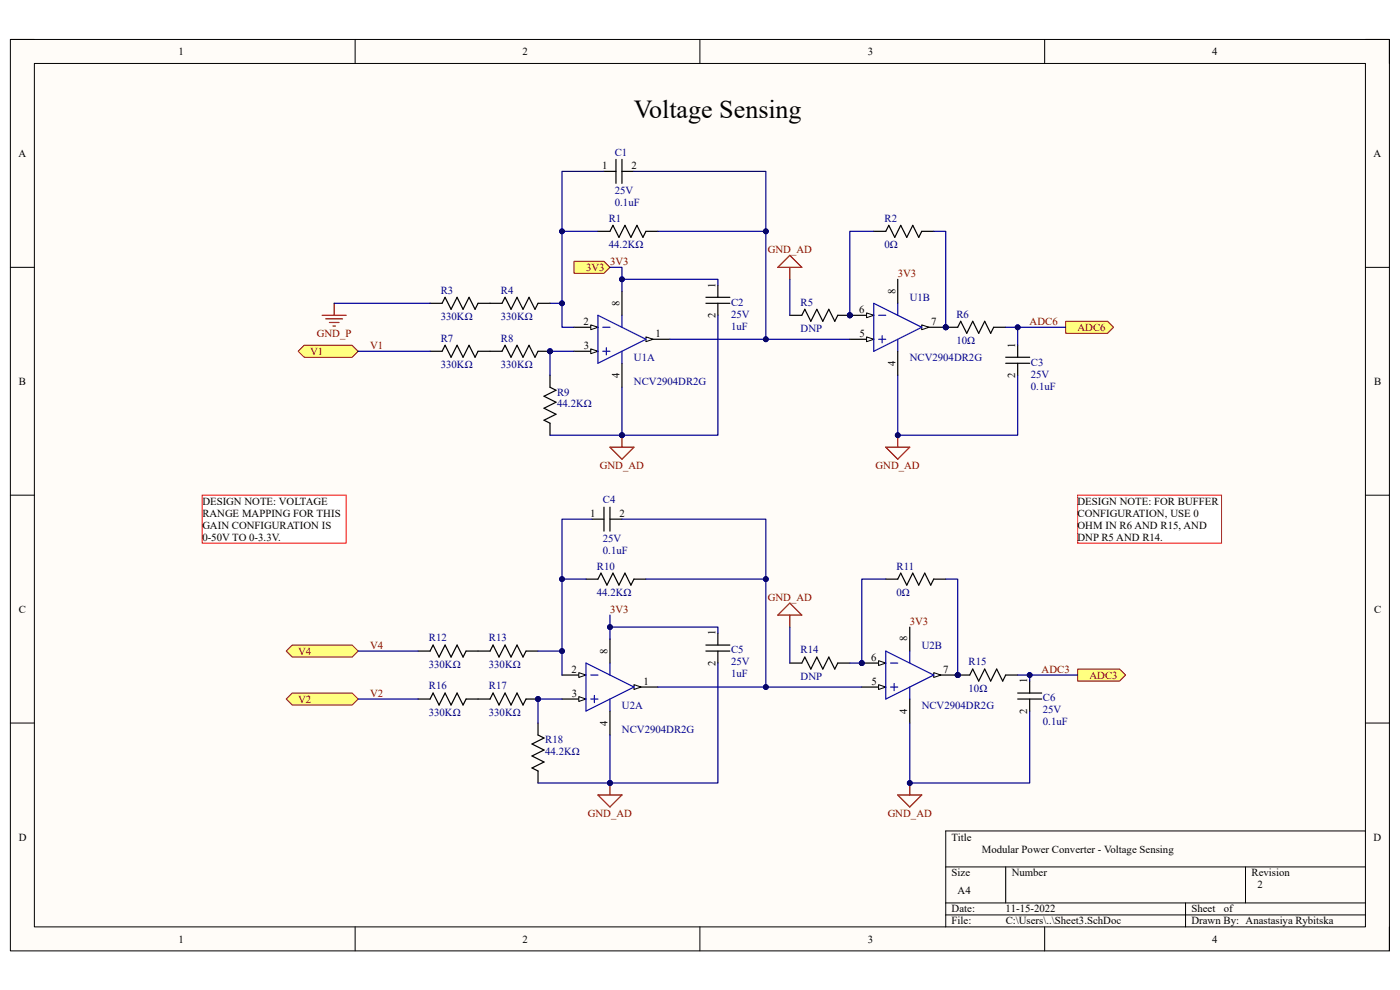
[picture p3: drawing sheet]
<svg xmlns="http://www.w3.org/2000/svg" width="297mm" height="210mm" viewBox="0 0 297 210" stroke-linecap="round" stroke-linejoin="round" font-family="sans-serif">
<path d="M2.2 8.4h292.6v193.3h-292.6z" fill-rule="evenodd" fill="#fffcf8"/>
<path d="M2.2 8.4h292.6v193.3h-292.6z" fill="none" stroke="#000" stroke-width=".21"/>
<path d="M7.3 13.5h282.4v183.1h-282.4z" fill-rule="evenodd" fill="#fffcf8"/>
<g fill="none" stroke="#000" stroke-width=".21">
<path d="M2.2 8.4h5.1M7.3 13.5h282.4v183.1h-282.4zM75.3 8.4v5.1M148.5 8.4v5.1M221.6 8.4v5.1M289.7 8.4h5.1v5.1M2.2 56.7h5.1M289.7 56.7h5.1M2.2 105h5.1M289.7 105.1h5.1M2.2 153.4h5.1M289.7 153.4h5.1"/>
<path d="M289.7 176.3h-89.1v20.3M75.3 196.6v5.1M148.5 196.6v5.1M200.6 183.9h89.1M200.6 191.5h89.1M200.6 194.1h89.1M213.4 183.9v7.6M221.6 196.6v5.1M251.5 191.5v5.1M264.2 183.9v7.6M294.8 196.6v5.1"/>
</g>
<path d="M137 72h5.1" fill="none" stroke="#000" stroke-width=".25"/>
<path d="M137 71.5l1.6 .5-1.6 .5z" fill="#f8fcff"/>
<path d="M137 71.5l1.6 .5-1.6 .5z" fill="none" stroke="#000" stroke-width=".21"/>
<path d="M121.8 69.4h5.1" fill="none" stroke="#000" stroke-width=".25"/>
<path d="M125.3 68.9l1.6 .5-1.6 .5z" fill="#f8fcff"/>
<path d="M125.3 68.9l1.6 .5-1.6 .5z" fill="none" stroke="#000" stroke-width=".21"/>
<path d="M121.8 74.5h5.1" fill="none" stroke="#000" stroke-width=".25"/>
<path d="M125.3 74l1.6 .5-1.6 .5z" fill="#f8fcff"/>
<path d="M125.3 74l1.6 .5-1.6 .5z" fill="none" stroke="#000" stroke-width=".21"/>
<path d="M126.9 66.9l10.1 5.1-10.1 5.1zM127.9 69.4h1.5M127.9 74.5h1.5M128.6 73.8v1.5M131.9 66.9v2.5M131.9 74.5v2.6" fill="none" stroke="#00f" stroke-width=".25"/>
<path d="M131.9 61.8v5.1M131.9 77.1v5" fill="none" stroke="#000" stroke-width=".25"/>
<circle cx="180.3" cy="66.9" r=".51" fill="#000080"/>
<circle cx="180.3" cy="66.9" r=".51" fill="none" stroke="#000080" stroke-width=".21"/>
<circle cx="200.6" cy="69.4" r=".51" fill="#000080"/>
<circle cx="200.6" cy="69.4" r=".51" fill="none" stroke="#000080" stroke-width=".21"/>
<path d="M180.3 72h5.1" fill="none" stroke="#000" stroke-width=".25"/>
<path d="M183.8 71.5l1.6 .5-1.6 .5z" fill="#f8fcff"/>
<path d="M183.8 71.5l1.6 .5-1.6 .5z" fill="none" stroke="#000" stroke-width=".21"/>
<path d="M180.3 66.9h5.1" fill="none" stroke="#000" stroke-width=".25"/>
<path d="M183.8 66.4l1.6 .5-1.6 .5z" fill="#f8fcff"/>
<path d="M183.8 66.4l1.6 .5-1.6 .5z" fill="none" stroke="#000" stroke-width=".21"/>
<circle cx="180.3" cy="66.9" r=".51" fill="#000080"/>
<circle cx="180.3" cy="66.9" r=".51" fill="none" stroke="#000080" stroke-width=".21"/>
<path d="M195.5 69.4h5.1" fill="none" stroke="#000" stroke-width=".25"/>
<path d="M195.5 68.9l1.6 .5-1.6 .5z" fill="#f8fcff"/>
<path d="M195.5 68.9l1.6 .5-1.6 .5z" fill="none" stroke="#000" stroke-width=".21"/>
<circle cx="200.6" cy="69.4" r=".51" fill="#000080"/>
<circle cx="200.6" cy="69.4" r=".51" fill="none" stroke="#000080" stroke-width=".21"/>
<path d="M185.4 64.3l10.1 5.1-10.1 5.1zM186.4 66.9h1.5M186.4 72h1.5M187.2 71.2v1.5M190.5 64.3v2.6M190.5 72v2.5" fill="none" stroke="#00f" stroke-width=".25"/>
<path d="M190.5 59.3v5M190.5 74.5v5.1" fill="none" stroke="#000" stroke-width=".25"/>
<path d="M129.4 94.9h5.1l-2.6 2.5zM131.9 92.3v2.6" fill="none" stroke="#800000" stroke-width=".25"/>
<circle cx="131.9" cy="92.3" r=".51" fill="#000080"/>
<circle cx="131.9" cy="92.3" r=".51" fill="none" stroke="#000080" stroke-width=".21"/>
<path d="M187.9 94.9h5.1l-2.5 2.5zM190.5 92.3v2.6" fill="none" stroke="#800000" stroke-width=".25"/>
<circle cx="190.5" cy="92.3" r=".51" fill="#000080"/>
<circle cx="190.5" cy="92.3" r=".51" fill="none" stroke="#000080" stroke-width=".21"/>
<path d="M134.5 145.7h5.1" fill="none" stroke="#000" stroke-width=".25"/>
<path d="M134.5 145.2l1.5 .5-1.5 .6z" fill="#f8fcff"/>
<path d="M134.5 145.2l1.5 .5-1.5 .6z" fill="none" stroke="#000" stroke-width=".21"/>
<path d="M119.2 143.2h5.1" fill="none" stroke="#000" stroke-width=".25"/>
<path d="M122.8 142.7l1.5 .5-1.5 .5z" fill="#f8fcff"/>
<path d="M122.8 142.7l1.5 .5-1.5 .5z" fill="none" stroke="#000" stroke-width=".21"/>
<path d="M119.2 148.3h5.1" fill="none" stroke="#000" stroke-width=".25"/>
<path d="M122.8 147.8l1.5 .5-1.5 .5z" fill="#f8fcff"/>
<path d="M122.8 147.8l1.5 .5-1.5 .5z" fill="none" stroke="#000" stroke-width=".21"/>
<path d="M124.3 140.7l10.2 5-10.2 5.1zM125.3 143.2h1.6M125.3 148.3h1.6M126.1 147.5v1.6M129.4 140.7v2.5M129.4 148.3v2.5" fill="none" stroke="#00f" stroke-width=".25"/>
<path d="M129.4 135.6v5.1M129.4 150.8v5.1" fill="none" stroke="#000" stroke-width=".25"/>
<circle cx="182.8" cy="140.7" r=".51" fill="#000080"/>
<circle cx="182.8" cy="140.7" r=".51" fill="none" stroke="#000080" stroke-width=".21"/>
<circle cx="203.2" cy="143.2" r=".51" fill="#000080"/>
<circle cx="203.2" cy="143.2" r=".51" fill="none" stroke="#000080" stroke-width=".21"/>
<path d="M182.8 145.8h5.1" fill="none" stroke="#000" stroke-width=".25"/>
<path d="M186.4 145.2l1.5 .6-1.5 .5z" fill="#f8fcff"/>
<path d="M186.4 145.2l1.5 .6-1.5 .5z" fill="none" stroke="#000" stroke-width=".21"/>
<path d="M182.8 140.7h5.1" fill="none" stroke="#000" stroke-width=".25"/>
<path d="M186.4 140.2l1.5 .5-1.5 .5z" fill="#f8fcff"/>
<path d="M186.4 140.2l1.5 .5-1.5 .5z" fill="none" stroke="#000" stroke-width=".21"/>
<circle cx="182.8" cy="140.7" r=".51" fill="#000080"/>
<circle cx="182.8" cy="140.7" r=".51" fill="none" stroke="#000080" stroke-width=".21"/>
<path d="M198.1 143.2h5.1" fill="none" stroke="#000" stroke-width=".25"/>
<path d="M198.1 142.7l1.5 .5-1.5 .5z" fill="#f8fcff"/>
<path d="M198.1 142.7l1.5 .5-1.5 .5z" fill="none" stroke="#000" stroke-width=".21"/>
<circle cx="203.2" cy="143.2" r=".51" fill="#000080"/>
<circle cx="203.2" cy="143.2" r=".51" fill="none" stroke="#000080" stroke-width=".21"/>
<path d="M187.9 138.1l10.2 5.1-10.2 5.1zM193 138.1v2.6M188.9 140.7h1.6M188.9 145.8h1.6M189.7 145v1.5M193 145.8v2.5" fill="none" stroke="#00f" stroke-width=".25"/>
<path d="M193 133v5.1M193 148.3v5.1" fill="none" stroke="#000" stroke-width=".25"/>
<path d="M126.9 168.6h5l-2.5 2.6zM129.4 166.1v2.5" fill="none" stroke="#800000" stroke-width=".25"/>
<circle cx="129.4" cy="166.1" r=".51" fill="#000080"/>
<circle cx="129.4" cy="166.1" r=".51" fill="none" stroke="#000080" stroke-width=".21"/>
<path d="M190.5 168.6h5l-2.5 2.6zM193 166.1v2.5" fill="none" stroke="#800000" stroke-width=".25"/>
<circle cx="193" cy="166.1" r=".51" fill="#000080"/>
<circle cx="193" cy="166.1" r=".51" fill="none" stroke="#000080" stroke-width=".21"/>
<path d="M62 136.8h12.7l1.3 1.3-1.3 1.3h-12.7l-1.3-1.3z" fill-rule="evenodd" fill="#ffff80"/>
<path d="M62 136.8h12.7l1.3 1.3-1.3 1.3h-12.7l-1.3-1.3z" fill="none" stroke="#800000" stroke-width=".21"/>
<path d="M126.9 49.1h2.5l.6-1.3 1.3 2.6 1.3-2.6 1.3 2.6 1.2-2.6 1.3 2.6 .6-1.3h2.6M116.7 79.6v2.5l1.3 .7-2.6 1.3 2.6 1.2-2.6 1.3 2.6 1.3-2.6 1.2 1.3 .7v2.5M124.3 122.9h2.6l.6-1.3 1.3 2.5 1.2-2.5 1.3 2.5 1.3-2.5 1.3 2.5 .6-1.2h2.5M114.1 153.4v2.5l1.3 .7-2.5 1.2 2.5 1.3-2.5 1.3 2.5 1.2-2.5 1.3 1.2 .7v2.5" fill="none" stroke="#000" stroke-width=".25"/>
<path d="M64.5 73.2h10.2l1.3 1.3-1.3 1.3h-10.2l-1.2-1.3z" fill-rule="evenodd" fill="#ffff80"/>
<path d="M64.5 73.2h10.2l1.3 1.3-1.3 1.3h-10.2l-1.2-1.3z" fill="none" stroke="#800000" stroke-width=".21"/>
<circle cx="200.6" cy="69.4" r=".51" fill="#000080"/>
<circle cx="200.6" cy="69.4" r=".51" fill="none" stroke="#000080" stroke-width=".21"/>
<path d="M200.6 69.4h2.6l.6-1.2 1.3 2.5 1.3-2.5 1.2 2.5 1.3-2.5 1.3 2.5 .6-1.3" fill="none" stroke="#000" stroke-width=".25"/>
<circle cx="200.6" cy="69.4" r=".51" fill="#000080"/>
<circle cx="200.6" cy="69.4" r=".51" fill="none" stroke="#000080" stroke-width=".21"/>
<path d="M210.8 69.4h2.6M213.4 75.8h5.1M213.4 77.1h5.1M215.9 73.2v2.6M215.9 77.1v2.5" fill="none" stroke="#000" stroke-width=".25"/>
<circle cx="203.2" cy="143.2" r=".51" fill="#000080"/>
<circle cx="203.2" cy="143.2" r=".51" fill="none" stroke="#000080" stroke-width=".21"/>
<path d="M203.2 143.2h2.5l.7-1.3 1.2 2.6 1.3-2.6 1.3 2.6 1.2-2.6 1.3 2.6 .7-1.3" fill="none" stroke="#000" stroke-width=".25"/>
<circle cx="203.2" cy="143.2" r=".51" fill="#000080"/>
<circle cx="203.2" cy="143.2" r=".51" fill="none" stroke="#000080" stroke-width=".21"/>
<path d="M213.4 143.2h2.5M215.9 147h5.1M215.9 148.3h5.1M218.5 144.5v2.5M218.5 148.3v2.5" fill="none" stroke="#000" stroke-width=".25"/>
<path d="M62 147h12.7l1.3 1.3-1.3 1.3h-12.7l-1.3-1.3z" fill-rule="evenodd" fill="#ffff80"/>
<path d="M62 147h12.7l1.3 1.3-1.3 1.3h-12.7l-1.3-1.3z" fill="none" stroke="#800000" stroke-width=".21"/>
<path d="M187.9 122.9h2.6l.6-1.3 1.3 2.5 1.2-2.5 1.3 2.5 1.3-2.5 1.3 2.5 .6-1.2h2.5M167.6 140.7h2.5l.6-1.3 1.3 2.5 1.3-2.5 1.3 2.5 1.2-2.5 1.3 2.5 .6-1.2h2.6" fill="none" stroke="#000" stroke-width=".25"/>
<path d="M167.6 127.9l2.5 2.6h-5.1zM167.6 130.5v2.5" fill="none" stroke="#800000" stroke-width=".25"/>
<path d="M228.6 141.9h8.9l1.3 1.3-1.3 1.3h-8.9z" fill-rule="evenodd" fill="#ffff80"/>
<path d="M228.6 141.9h8.9l1.3 1.3-1.3 1.3h-8.9z" fill="none" stroke="#800000" stroke-width=".21"/>
<circle cx="180.3" cy="66.9" r=".51" fill="#000080"/>
<circle cx="180.3" cy="66.9" r=".51" fill="none" stroke="#000080" stroke-width=".21"/>
<path d="M167.6 66.9h2.5l.6-1.3 1.3 2.6 1.3-2.6 1.3 2.6 1.2-2.6 1.3 2.6 .6-1.3h2.6" fill="none" stroke="#000" stroke-width=".25"/>
<circle cx="180.3" cy="66.9" r=".51" fill="#000080"/>
<circle cx="180.3" cy="66.9" r=".51" fill="none" stroke="#000080" stroke-width=".21"/>
<path d="M167.6 54.2l2.5 2.5h-5.1zM167.6 56.7v2.6" fill="none" stroke="#800000" stroke-width=".25"/>
<path d="M185.4 49.1h2.5l.7-1.3 1.2 2.6 1.3-2.6 1.3 2.6 1.2-2.6 1.3 2.6 .6-1.3h2.6" fill="none" stroke="#000" stroke-width=".25"/>
<path d="M226.1 68.2h8.9l1.3 1.2-1.3 1.3h-8.9z" fill-rule="evenodd" fill="#ffff80"/>
<path d="M226.1 68.2h8.9l1.3 1.2-1.3 1.3h-8.9z" fill="none" stroke="#800000" stroke-width=".21"/>
<path d="M228.6 105.1h30.6v10.1h-30.6z" fill-rule="evenodd" fill="#fff"/>
<path d="M228.6 105.1h30.6v10.1h-30.6z" fill="none" stroke="#f00" stroke-width=".21"/>
<path d="M121.8 55.4h6.3l1.3 1.3-1.3 1.3h-6.3z" fill-rule="evenodd" fill="#ffff80"/>
<path d="M121.8 55.4h6.3l1.3 1.3-1.3 1.3h-6.3z" fill="none" stroke="#800000" stroke-width=".21"/>
<path d="M91.2 74.5h2.6l.6-1.3 1.3 2.6 1.3-2.6 1.2 2.6 1.3-2.6 1.3 2.6 .6-1.3h2.6" fill="none" stroke="#000" stroke-width=".25"/>
<circle cx="116.7" cy="74.5" r=".51" fill="#000080"/>
<circle cx="116.7" cy="74.5" r=".51" fill="none" stroke="#000080" stroke-width=".21"/>
<path d="M104 74.5h2.5l.6-1.3 1.3 2.6 1.3-2.6 1.3 2.6 1.2-2.6 1.3 2.6 .6-1.3h2.6" fill="none" stroke="#000" stroke-width=".25"/>
<circle cx="116.7" cy="74.5" r=".51" fill="#000080"/>
<circle cx="116.7" cy="74.5" r=".51" fill="none" stroke="#000080" stroke-width=".21"/>
<path d="M91.2 64.3h2.6l.6-1.2 1.3 2.5 1.3-2.5 1.2 2.5 1.3-2.5 1.3 2.5 .6-1.3h5.1l.6-1.2 1.3 2.5 1.3-2.5 1.3 2.5 1.2-2.5 1.3 2.5 .6-1.3h2.6M88.7 138.1h2.5l.7-1.3 1.2 2.6 1.3-2.6 1.3 2.6 1.3-2.6 1.2 2.6 .7-1.3h5.1l.6-1.3 1.3 2.6 1.2-2.6 1.3 2.6 1.3-2.6 1.3 2.6 .6-1.3h2.5M88.7 148.3h2.5l.7-1.3 1.2 2.6 1.3-2.6 1.3 2.6 1.3-2.6 1.2 2.6 .7-1.3h2.5" fill="none" stroke="#000" stroke-width=".25"/>
<circle cx="114.1" cy="148.3" r=".51" fill="#000080"/>
<circle cx="114.1" cy="148.3" r=".51" fill="none" stroke="#000080" stroke-width=".21"/>
<path d="M101.4 148.3h2.6l.6-1.3 1.3 2.6 1.2-2.6 1.3 2.6 1.3-2.6 1.3 2.6 .6-1.3h2.5" fill="none" stroke="#000" stroke-width=".25"/>
<circle cx="114.1" cy="148.3" r=".51" fill="#000080"/>
<circle cx="114.1" cy="148.3" r=".51" fill="none" stroke="#000080" stroke-width=".21"/>
<path d="M42.9 105h30.5v10.2h-30.5z" fill-rule="evenodd" fill="#fff"/>
<path d="M42.9 105h30.5v10.2h-30.5z" fill="none" stroke="#f00" stroke-width=".21"/>
<path d="M68.3 66.9h5.1M69.1 67.6h3.6M69.9 68.4h2M70.6 69.2h.5M70.9 64.3v2.6" fill="none" stroke="#800000" stroke-width=".25"/>
<path d="M128.1 36.4h2.6M130.7 33.8v5.1M131.9 33.8v5.1M131.9 36.4h2.6M149.8 63.1h5M149.8 64.3h5M152.3 60.5v2.6M152.3 64.3v2.6M149.8 136.8h5M149.8 138.1h5M152.3 134.3v2.5M152.3 138.1v2.6" fill="none" stroke="#000" stroke-width=".25"/>
<path d="M121.8 74.5h-5.1v5.1" fill="none" stroke="#000080" stroke-width=".25"/>
<circle cx="116.7" cy="74.5" r=".51" fill="#000080"/>
<circle cx="116.7" cy="74.5" r=".51" fill="none" stroke="#000080" stroke-width=".21"/>
<path d="M116.7 64.3h2.5" fill="none" stroke="#000080" stroke-width=".25"/>
<circle cx="119.2" cy="64.3" r=".51" fill="#000080"/>
<circle cx="119.2" cy="64.3" r=".51" fill="none" stroke="#000080" stroke-width=".21"/>
<path d="M139.6 49.1h22.9v22.9h-20.4" fill="none" stroke="#000080" stroke-width=".25"/>
<circle cx="162.5" cy="49.1" r=".51" fill="#000080"/>
<circle cx="162.5" cy="49.1" r=".51" fill="none" stroke="#000080" stroke-width=".21"/>
<circle cx="162.5" cy="72" r=".51" fill="#000080"/>
<circle cx="162.5" cy="72" r=".51" fill="none" stroke="#000080" stroke-width=".21"/>
<path d="M137 122.9h25.5v22.8h-22.9" fill="none" stroke="#000080" stroke-width=".25"/>
<circle cx="162.5" cy="122.9" r=".51" fill="#000080"/>
<circle cx="162.5" cy="122.9" r=".51" fill="none" stroke="#000080" stroke-width=".21"/>
<circle cx="162.5" cy="145.7" r=".51" fill="#000080"/>
<circle cx="162.5" cy="145.7" r=".51" fill="none" stroke="#000080" stroke-width=".21"/>
<path d="M119.2 148.3h-5.1v5.1" fill="none" stroke="#000080" stroke-width=".25"/>
<circle cx="114.1" cy="148.3" r=".51" fill="#000080"/>
<circle cx="114.1" cy="148.3" r=".51" fill="none" stroke="#000080" stroke-width=".21"/>
<path d="M76 138.1h12.7M114.1 138.1h5.1" fill="none" stroke="#000080" stroke-width=".25"/>
<circle cx="119.2" cy="138.1" r=".51" fill="#000080"/>
<circle cx="119.2" cy="138.1" r=".51" fill="none" stroke="#000080" stroke-width=".21"/>
<path d="M131.9 82.1v10.2h-15.2M76 148.3h12.7" fill="none" stroke="#000080" stroke-width=".25"/>
<circle cx="131.9" cy="92.3" r=".51" fill="#000080"/>
<circle cx="131.9" cy="92.3" r=".51" fill="none" stroke="#000080" stroke-width=".21"/>
<path d="M129.4 155.9v10.2h-15.3" fill="none" stroke="#000080" stroke-width=".25"/>
<circle cx="129.4" cy="166.1" r=".51" fill="#000080"/>
<circle cx="129.4" cy="166.1" r=".51" fill="none" stroke="#000080" stroke-width=".21"/>
<path d="M187.9 122.9h-5.1v17.8h-2.5" fill="none" stroke="#000080" stroke-width=".25"/>
<circle cx="182.8" cy="140.7" r=".51" fill="#000080"/>
<circle cx="182.8" cy="140.7" r=".51" fill="none" stroke="#000080" stroke-width=".21"/>
<path d="M167.6 133v7.7M200.6 122.9h2.6v20.3" fill="none" stroke="#000080" stroke-width=".25"/>
<circle cx="203.2" cy="143.2" r=".51" fill="#000080"/>
<circle cx="203.2" cy="143.2" r=".51" fill="none" stroke="#000080" stroke-width=".21"/>
<path d="M167.6 59.3v7.6M185.4 49.1h-5.1v17.8" fill="none" stroke="#000080" stroke-width=".25"/>
<circle cx="180.3" cy="66.9" r=".51" fill="#000080"/>
<circle cx="180.3" cy="66.9" r=".51" fill="none" stroke="#000080" stroke-width=".21"/>
<path d="M198.1 49.1h2.5v20.3" fill="none" stroke="#000080" stroke-width=".25"/>
<circle cx="200.6" cy="69.4" r=".51" fill="#000080"/>
<circle cx="200.6" cy="69.4" r=".51" fill="none" stroke="#000080" stroke-width=".21"/>
<path d="M162.5 145.8h20.3" fill="none" stroke="#000080" stroke-width=".25"/>
<circle cx="162.5" cy="145.7" r=".51" fill="#000080"/>
<circle cx="162.5" cy="145.7" r=".51" fill="none" stroke="#000080" stroke-width=".21"/>
<path d="M218.5 150.8v15.3h-25.5v-12.7" fill="none" stroke="#000080" stroke-width=".25"/>
<circle cx="193" cy="166.1" r=".51" fill="#000080"/>
<circle cx="193" cy="166.1" r=".51" fill="none" stroke="#000080" stroke-width=".21"/>
<path d="M218.5 143.2v1.3" fill="none" stroke="#000080" stroke-width=".25"/>
<circle cx="218.4" cy="143.2" r=".51" fill="#000080"/>
<circle cx="218.4" cy="143.2" r=".51" fill="none" stroke="#000080" stroke-width=".21"/>
<path d="M162.5 72h17.8" fill="none" stroke="#000080" stroke-width=".25"/>
<circle cx="162.5" cy="72" r=".51" fill="#000080"/>
<circle cx="162.5" cy="72" r=".51" fill="none" stroke="#000080" stroke-width=".21"/>
<path d="M190.5 79.6v12.7h25.4v-12.7" fill="none" stroke="#000080" stroke-width=".25"/>
<circle cx="190.5" cy="92.3" r=".51" fill="#000080"/>
<circle cx="190.5" cy="92.3" r=".51" fill="none" stroke="#000080" stroke-width=".21"/>
<path d="M215.9 69.4v3.8" fill="none" stroke="#000080" stroke-width=".25"/>
<circle cx="215.9" cy="69.4" r=".51" fill="#000080"/>
<circle cx="215.9" cy="69.4" r=".51" fill="none" stroke="#000080" stroke-width=".21"/>
<path d="M124.3 122.9h-5.1v20.3" fill="none" stroke="#000080" stroke-width=".25"/>
<circle cx="119.2" cy="122.9" r=".51" fill="#000080"/>
<circle cx="119.2" cy="122.9" r=".51" fill="none" stroke="#000080" stroke-width=".21"/>
<circle cx="119.2" cy="138.1" r=".51" fill="#000080"/>
<circle cx="119.2" cy="138.1" r=".51" fill="none" stroke="#000080" stroke-width=".21"/>
<path d="M215.9 143.2h12.7" fill="none" stroke="#000080" stroke-width=".25"/>
<circle cx="218.4" cy="143.2" r=".51" fill="#000080"/>
<circle cx="218.4" cy="143.2" r=".51" fill="none" stroke="#000080" stroke-width=".21"/>
<path d="M213.4 69.4h12.7" fill="none" stroke="#000080" stroke-width=".25"/>
<circle cx="215.9" cy="69.4" r=".51" fill="#000080"/>
<circle cx="215.9" cy="69.4" r=".51" fill="none" stroke="#000080" stroke-width=".21"/>
<path d="M129.4 56.7h2.5v5.1" fill="none" stroke="#000080" stroke-width=".25"/>
<circle cx="131.9" cy="59.3" r=".51" fill="#000080"/>
<circle cx="131.9" cy="59.3" r=".51" fill="none" stroke="#000080" stroke-width=".21"/>
<path d="M126.9 49.1h-7.7v20.3h2.6" fill="none" stroke="#000080" stroke-width=".25"/>
<circle cx="119.2" cy="49.1" r=".51" fill="#000080"/>
<circle cx="119.2" cy="49.1" r=".51" fill="none" stroke="#000080" stroke-width=".21"/>
<circle cx="119.2" cy="64.3" r=".51" fill="#000080"/>
<circle cx="119.2" cy="64.3" r=".51" fill="none" stroke="#000080" stroke-width=".21"/>
<path d="M131.9 59.3h20.4v1.2M70.9 64.3h20.3M76 74.5h15.2" fill="none" stroke="#000080" stroke-width=".25"/>
<circle cx="131.9" cy="59.3" r=".51" fill="#000080"/>
<circle cx="131.9" cy="59.3" r=".51" fill="none" stroke="#000080" stroke-width=".21"/>
<path d="M152.3 66.9v25.4h-20.4" fill="none" stroke="#000080" stroke-width=".25"/>
<circle cx="131.9" cy="92.3" r=".51" fill="#000080"/>
<circle cx="131.9" cy="92.3" r=".51" fill="none" stroke="#000080" stroke-width=".21"/>
<path d="M129.4 130.5v5.1" fill="none" stroke="#000080" stroke-width=".25"/>
<circle cx="129.4" cy="133" r=".51" fill="#000080"/>
<circle cx="129.4" cy="133" r=".51" fill="none" stroke="#000080" stroke-width=".21"/>
<path d="M129.4 133h22.9v1.3" fill="none" stroke="#000080" stroke-width=".25"/>
<circle cx="129.4" cy="133" r=".51" fill="#000080"/>
<circle cx="129.4" cy="133" r=".51" fill="none" stroke="#000080" stroke-width=".21"/>
<path d="M152.3 140.7v25.4h-22.9" fill="none" stroke="#000080" stroke-width=".25"/>
<circle cx="129.4" cy="166.1" r=".51" fill="#000080"/>
<circle cx="129.4" cy="166.1" r=".51" fill="none" stroke="#000080" stroke-width=".21"/>
<path d="M125.6 110.1h2.5M128.1 107.6v5.1M129.4 107.6v5.1M129.4 110.1h2.5" fill="none" stroke="#000" stroke-width=".25"/>
<path d="M125.6 110.1h-6.4v12.8" fill="none" stroke="#000080" stroke-width=".25"/>
<circle cx="119.2" cy="122.9" r=".51" fill="#000080"/>
<circle cx="119.2" cy="122.9" r=".51" fill="none" stroke="#000080" stroke-width=".21"/>
<path d="M131.9 110.1h30.6v12.8" fill="none" stroke="#000080" stroke-width=".25"/>
<circle cx="162.5" cy="122.9" r=".51" fill="#000080"/>
<circle cx="162.5" cy="122.9" r=".51" fill="none" stroke="#000080" stroke-width=".21"/>
<path d="M128.1 36.4h-8.9v12.7" fill="none" stroke="#000080" stroke-width=".25"/>
<circle cx="119.2" cy="49.1" r=".51" fill="#000080"/>
<circle cx="119.2" cy="49.1" r=".51" fill="none" stroke="#000080" stroke-width=".21"/>
<path d="M134.5 36.4h28v12.7" fill="none" stroke="#000080" stroke-width=".25"/>
<circle cx="162.5" cy="49.1" r=".51" fill="#000080"/>
<circle cx="162.5" cy="49.1" r=".51" fill="none" stroke="#000080" stroke-width=".21"/>
<text font-size="5.5" x="134.5" y="25">Voltage Sensing</text>
<g font-size="2.3">
<text x="37.9" y="11.7">1</text>
<text x="110.9" y="11.7">2</text>
<text x="184.1" y="11.7">3</text>
<text x="257.1" y="11.7">4</text>
<text x="3.9" y="33.3">A</text>
<text x="127.8" y="35.9">1</text>
<text x="134" y="35.9">2</text>
<text x="291.4" y="33.3">A</text>
<text x="131.4" y="64.9" transform="rotate(-90 131.4 64.9)">8</text>
<text x="151.8" y="61" transform="rotate(-90 151.8 61)">1</text>
<text x="189.9" y="62.3" transform="rotate(-90 189.9 62.3)">8</text>
<text x="123.8" y="68.9">2</text>
<text x="139.1" y="71.5">1</text>
<text x="151.8" y="67.4" transform="rotate(-90 151.8 67.4)">2</text>
<text x="182.3" y="66.4">6</text>
<text x="182.3" y="71.5">5</text>
<text x="197.6" y="68.9">7</text>
<text x="123.9" y="74">3</text>
<text x="189.9" y="77.6" transform="rotate(-90 189.9 77.6)">4</text>
<text x="215.4" y="73.7" transform="rotate(-90 215.4 73.7)">1</text>
<text x="4" y="81.6">B</text>
<text x="131.4" y="80.2" transform="rotate(-90 131.4 80.2)">4</text>
<text x="215.4" y="80.1" transform="rotate(-90 215.4 80.1)">2</text>
<text x="291.5" y="81.6">B</text>
<text x="42.9" y="107.1">DESIGN NOTE: VOLTAGE</text>
<text x="228.6" y="107.1">DESIGN NOTE: FOR BUFFER</text>
<text x="42.9" y="109.6">RANGE MAPPING FOR THIS</text>
<text x="42.9" y="112.1">GAIN CONFIGURATION IS</text>
<text x="125.2" y="109.6">1</text>
<text x="131.4" y="109.6">2</text>
<text x="228.6" y="109.6">CONFIGURATION, USE 0</text>
<text x="228.6" y="112.1">OHM IN R6 AND R15, AND</text>
<text x="42.9" y="114.7">0-50V TO 0-3.3V.</text>
<text x="228.6" y="114.7">DNP R5 AND R14.</text>
<text x="4" y="130">C</text>
<text x="291.5" y="130">C</text>
<text x="151.8" y="134.8" transform="rotate(-90 151.8 134.8)">1</text>
<text x="192.5" y="136.1" transform="rotate(-90 192.5 136.1)">8</text>
<text x="121.2" y="142.7">2</text>
<text x="128.9" y="138.6" transform="rotate(-90 128.9 138.6)">8</text>
<text x="151.8" y="141.2" transform="rotate(-90 151.8 141.2)">2</text>
<text x="184.8" y="140.1">6</text>
<text x="200.1" y="142.7">7</text>
<text x="121.3" y="147.8">3</text>
<text x="136.5" y="145.2">1</text>
<text x="184.9" y="145.2">5</text>
<text x="217.9" y="145" transform="rotate(-90 217.9 145)">1</text>
<text x="128.9" y="153.9" transform="rotate(-90 128.9 153.9)">4</text>
<text x="192.5" y="151.4" transform="rotate(-90 192.5 151.4)">4</text>
<text x="217.9" y="151.4" transform="rotate(-90 217.9 151.4)">2</text>
<text x="4" y="178.3">D</text>
<text x="201.9" y="178.3">Title</text>
<text x="291.4" y="178.3">D</text>
<text x="201.9" y="185.9">Size</text>
<text x="208.3" y="180.8">Modular Power Converter - Voltage Sensing</text>
<text x="214.6" y="185.9">Number</text>
<text x="265.5" y="185.9">Revision</text>
<text x="203.2" y="189.7">A4</text>
<text x="266.8" y="188.5">2</text>
<text x="201.9" y="193.5">Date:</text>
<text x="201.9" y="196.1">File:</text>
<text x="213.3" y="193.5">11-15-2022</text>
<text x="213.4" y="196.1">C:\Users\..\Sheet3.SchDoc</text>
<text x="252.8" y="196.1">Drawn By: Anastasiya Rybitska</text>
<text x="252.8" y="193.5">Sheet</text>
<text x="259.6" y="193.5">of</text>
<text x="37.9" y="199.9">1</text>
<text x="110.9" y="199.9">2</text>
<text x="184.1" y="199.9">3</text>
<text x="257.1" y="199.9">4</text>
</g>
<g font-size="2.3" fill="#000080">
<text x="130.4" y="33">C1</text>
<text x="130.4" y="41.2">25V</text>
<text x="129.2" y="47">R1</text>
<text x="130.4" y="43.7">0.1uF</text>
<text x="187.7" y="47">R2</text>
<text x="129.2" y="52.6">44.2KΩ</text>
<text x="187.7" y="52.6">0Ω</text>
<text x="93.5" y="62.3">R3</text>
<text x="106.3" y="62.3">R4</text>
<text x="155.1" y="64.9">C2</text>
<text x="169.8" y="64.9">R5</text>
<text x="193" y="63.8">U1B</text>
<text x="93.5" y="67.9">330KΩ</text>
<text x="106.3" y="67.9">330KΩ</text>
<text x="155.1" y="67.4">25V</text>
<text x="155.1" y="69.9">1uF</text>
<text x="169.8" y="70.4">DNP</text>
<text x="202.9" y="67.4">R6</text>
<text x="93.5" y="72.5">R7</text>
<text x="106.3" y="72.5">R8</text>
<text x="134.5" y="76.5">U1A</text>
<text x="193" y="76.5">NCV2904DR2G</text>
<text x="202.9" y="73">10Ω</text>
<text x="218.7" y="77.6">C3</text>
<text x="93.5" y="78.1">330KΩ</text>
<text x="106.3" y="78.1">330KΩ</text>
<text x="118.2" y="83.9">R9</text>
<text x="134.5" y="81.6">NCV2904DR2G</text>
<text x="218.7" y="80.1">25V</text>
<text x="218.7" y="82.6">0.1uF</text>
<text x="118.2" y="86.4">44.2KΩ</text>
<text x="127.9" y="106.8">C4</text>
<text x="127.9" y="114.9">25V</text>
<text x="127.9" y="117.5">0.1uF</text>
<text x="126.6" y="120.8">R10</text>
<text x="190.2" y="120.8">R11</text>
<text x="126.6" y="126.4">44.2KΩ</text>
<text x="190.2" y="126.4">0Ω</text>
<text x="91" y="136.1">R12</text>
<text x="103.7" y="136.1">R13</text>
<text x="195.5" y="137.6">U2B</text>
<text x="91" y="141.6">330KΩ</text>
<text x="103.7" y="141.6">330KΩ</text>
<text x="155.1" y="141.1">25V</text>
<text x="155.1" y="143.7">1uF</text>
<text x="155.1" y="138.6">C5</text>
<text x="169.8" y="138.6">R14</text>
<text x="205.5" y="141.1">R15</text>
<text x="91" y="146.3">R16</text>
<text x="103.7" y="146.3">R17</text>
<text x="169.8" y="144.2">DNP</text>
<text x="205.5" y="146.8">10Ω</text>
<text x="221.2" y="148.8">C6</text>
<text x="91" y="151.8">330KΩ</text>
<text x="103.7" y="151.8">330KΩ</text>
<text x="132" y="150.3">U2A</text>
<text x="132" y="155.4">NCV2904DR2G</text>
<text x="195.5" y="150.3">NCV2904DR2G</text>
<text x="221.2" y="151.3">25V</text>
<text x="221.2" y="153.9">0.1uF</text>
<text x="115.7" y="160.2">44.2KΩ</text>
<text x="115.7" y="157.7">R18</text>
</g>
<g font-size="2.3" fill="#800000">
<text x="162.9" y="53.6">GND_AD</text>
<text x="124.3" y="57.4">3V3</text>
<text x="129.4" y="56.2">3V3</text>
<text x="190.5" y="58.7">3V3</text>
<text x="67.2" y="71.5">GND_P</text>
<text x="218.4" y="68.9">ADC6</text>
<text x="228.6" y="70.2">ADC6</text>
<text x="65.8" y="75.3">V1</text>
<text x="78.5" y="74">V1</text>
<text x="127.3" y="99.4">GND_AD</text>
<text x="185.8" y="99.4">GND_AD</text>
<text x="129.4" y="130">3V3</text>
<text x="162.9" y="127.4">GND_AD</text>
<text x="78.5" y="137.6">V4</text>
<text x="193" y="132.5">3V3</text>
<text x="63.2" y="138.9">V4</text>
<text x="221" y="142.7">ADC3</text>
<text x="231.1" y="144">ADC3</text>
<text x="63.2" y="149.1">V2</text>
<text x="78.5" y="147.8">V2</text>
<text x="124.7" y="173.2">GND_AD</text>
<text x="188.3" y="173.2">GND_AD</text>
</g>
</svg>
